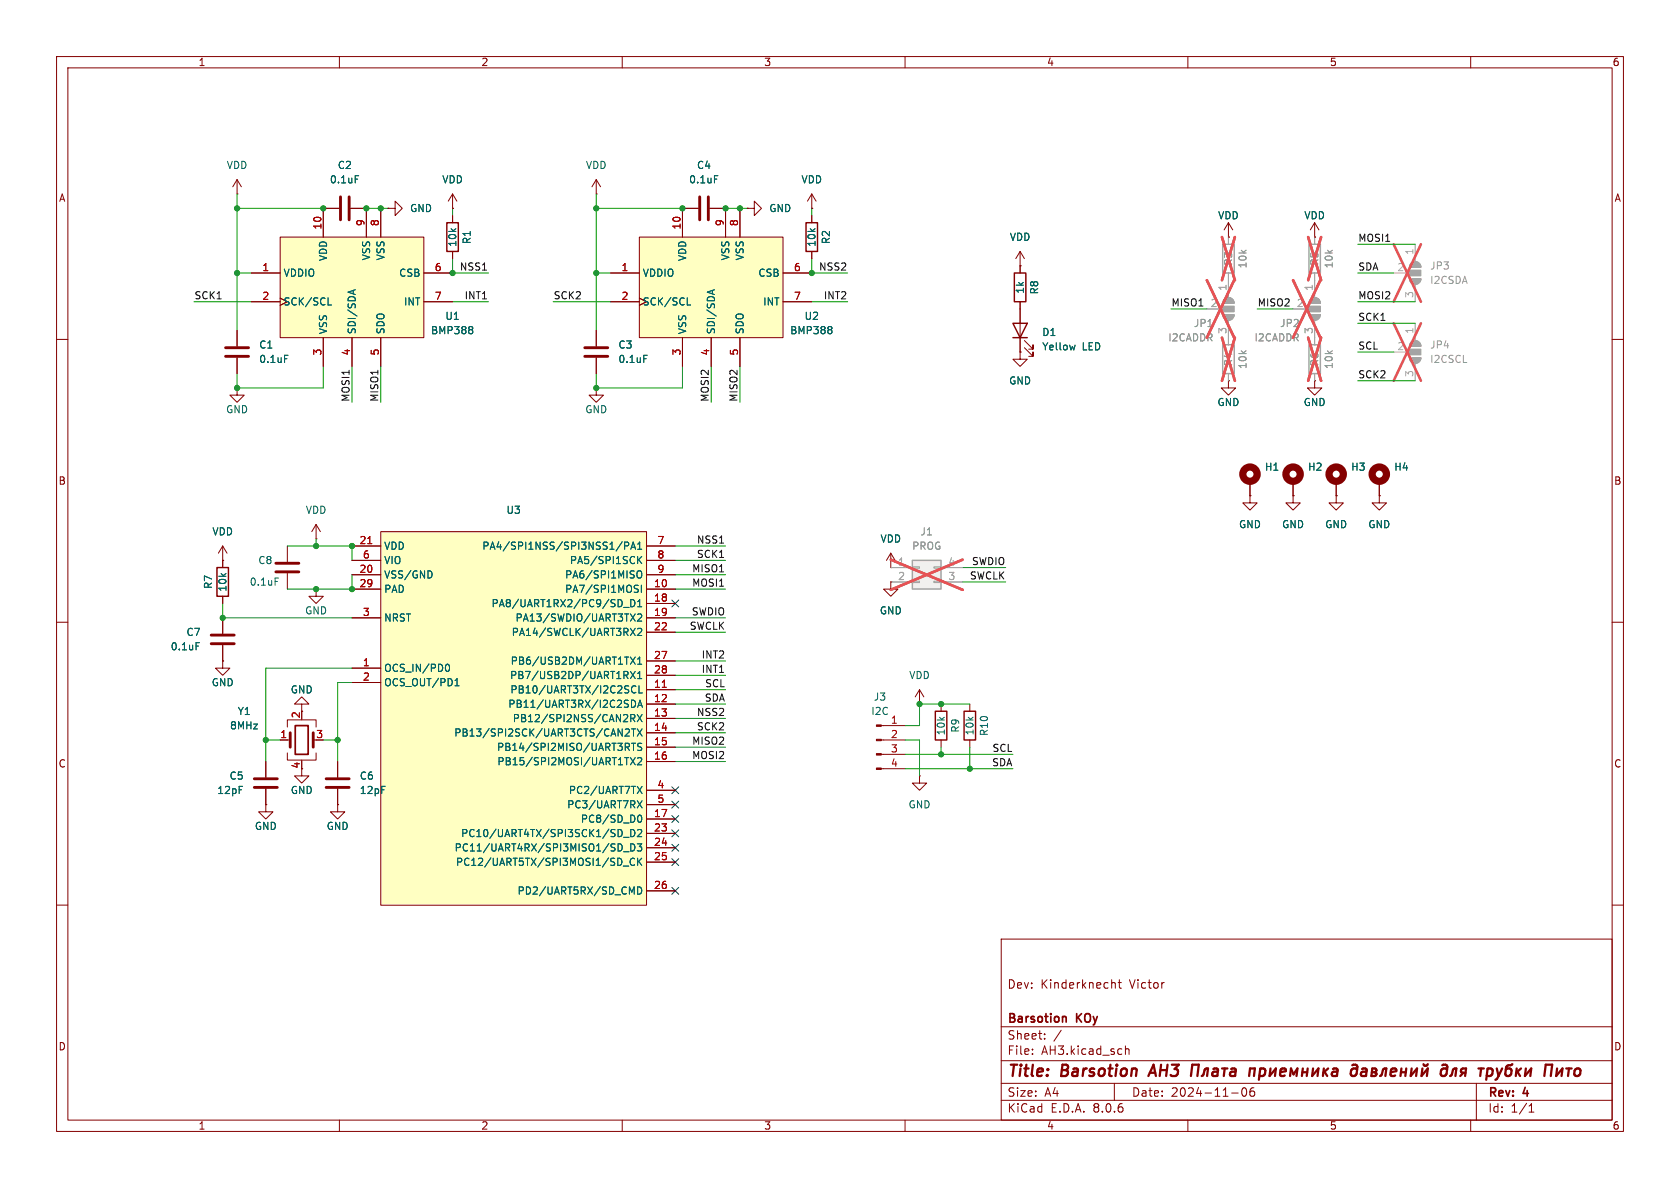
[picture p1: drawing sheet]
<svg xmlns="http://www.w3.org/2000/svg" width="297mm" height="210mm" viewBox="0 0 297 210" stroke-linecap="round" stroke-linejoin="round" font-family="sans-serif">
<g fill="none" stroke="#840000" stroke-width=".18">
<path d="M10 10h277v190h-277zM12 12h273v186h-273zM60 10v2M110 10v2M160 10v2M210 10v2M260 10v2M41.9 34.3h.1M41.9 31.8v2.5M41.9 31.8l-.8 1.2M41.9 31.8l.8 1.2M57.1 36.8h2.8"/>
<path d="M62 36.8h2.8M80 36.8h.1M80 34.3v2.5M80 38.1v1.3M80 34.3l-.8 1.3M80 34.3l.8 1.3M217.2 39.4l-.8 1.2M217.2 39.4v2.5M217.2 39.4l.7 1.2M232.4 39.4l-.8 1.2M232.4 39.4v2.5M232.4 39.4l.8 1.2"/>
<path d="M10 60h2M41.9 58.4v2.8M80 44.5v1.2M217.2 41.9h.1M232.4 41.9h.1M285 60h2M41.9 68.6v1.3h-1.3l1.3 1.2 1.3-1.2h-1.3M41.9 68.6h.1M41.9 63.2v2.8M232.4 67.3v1.3h-1.3l1.3 1.3 1.3-1.3h-1.3M232.4 67.3h.1M221 85.1v2.5"/>
<path d="M243.8 87.6v1.3h1.3l-1.3 1.3-1.2-1.3h1.2M243.8 87.6h.1M243.8 85.1v2.5M10 110h2M285 110h2M10 160h2M285 160h2M177 166h108v32h-108zM196.7 173.7h.3l.2 .2v.8M197.7 173.7h.5M197.9 173.2v1.3l.3 .2M205.7 173.7h.1"/>
<path d="M60 198v2M110 198v2M160 198v2M177 194.5h108M177 191.5h108M177 187.5h108M177 181.5h108M182.5 186.3v.1M182.5 185.5v.1M184.7 183.6v.1M184.7 182.8v.1M187.6 182.1l-1.3 2"/>
<path d="M197 191.5v3M199 184.9v1.5M199 185.5l.2-.1 .3 .1 .1 .9M210 198v2M217.7 193.2h1.2M219.7 192.4l.2-.1a.81 .81 0 0 1 .6 .6 .81 .81 0 0 1-.3 .8l-.2 .1a.81 .81 0 0 1-.3-1.4zM221.7 192.3a.59 .59 0 0 0-.7 .6v.6l.1 .2 .4 .1 .2-.1 .1-.5-.1-.3h-.5l-.2 .3M260 198v2M261 191.5v6.5M270.3 196.6h.9M270.3 195.5l.4-.4v1.5"/>
</g>
<g fill="none" stroke="#840000" stroke-width=".4">
<path d="M203.9 188.2l-.9 2M210.8 188.2h1.1l-.2 2M212.4 190.2l.4-.3 .3-.9 .5-.1-.2 1.3M214.5 189l.2-.1 .6 .1-.1 1.2M215.3 189.4h-.7a.4 .4 0 0 0-.3 .4 .4 .4 0 0 0 .2 .4l.7-.1M216 188.9h1M216.5 188.9l-.2 1.3M217.6 189l.2-.1 .6 .1-.1 1.2M218.5 189.4h-.7a.4 .4 0 0 0-.4 .4 .4 .4 0 0 0 .3 .4l.7-.1M220.8 190.2l.2-1.3h.8l-.1 1.3M222.8 189l.2-.1 .6 .1 .1 .3-.1 .5a.66 .66 0 0 1-1 .3M222.8 188.9l-.2 2"/>
<path d="M224.6 188.9l-.2 1.3 1.2-1.3-.2 1.3M226.3 189.5l1-.1v-.4l-.2-.1-.6 .1-.2 .9 .2 .3 .6-.1M228.1 190.2l.1-1.3 .5 1 .7-1-.2 1.3M230.2 189.5h.9M230.3 188.9l-.1 1.3M231.2 188.9l-.2 1.3M232.1 188.9l-.1 1.3 1.1-1.3-.2 1.3M234 188.9l-.1 1.3M234.2 189.4l.4 .8M234.8 188.9l-.9 .7M235.6 189l.2-.1 .6 .1-.1 1.2M236.5 189.4h-.7a.4 .4 0 0 0-.4 .4 .4 .4 0 0 0 .3 .4l.7-.1"/>
<path d="M239.1 188.3l.5-.1 .3 .2-.1 1.4a.55 .55 0 0 1-.5 .4 .55 .55 0 0 1-.5-.4v-.5a.64 .64 0 0 1 1.1-.2M240.8 189l.2-.1 .6 .1-.1 1.2M241.6 189.4h-.7a.4 .4 0 0 0-.3 .4 .4 .4 0 0 0 .2 .4l.7-.1M242.5 189.5h.5M242.6 188.9h.5l.2 .3-.1 .2-.2 .1 .3 .1v.3l-.3 .3h-.6zM244 190.2l.3-.3 .3-.9 .5-.1-.2 1.3M245.9 189.5l.9-.1v-.4l-.2-.1-.6 .1-.2 .9 .3 .3 .5-.1M247.7 189.5h.8M247.8 188.9l-.2 1.3M248.6 188.9l-.2 1.3M249.6 188.9l-.2 1.3 1.1-1.3-.2 1.3M251.5 188.9l-.2 1.3 1.1-1.3-.1 1.3"/>
<path d="M251.7 188.1v.2a.43 .43 0 0 0 .7-.2M255 188.3l.6-.1 .2 .2-.1 1.4a.55 .55 0 0 1-.5 .4 .55 .55 0 0 1-.5-.4l.1-.5a.64 .64 0 0 1 1-.2M256.3 190.2l.4-.3 .3-.9 .5-.1-.2 1.3M258.7 189.6l-.5 .6M259.1 189.6l-.8-.1a.44 .44 0 0 1 .3-.6h.6l-.2 1.3M261.4 188.9h.9M261.8 188.9l-.1 1.3M263 189l.2-.1 .5 .1 .2 .3-.1 .5a.66 .66 0 0 1-1 .3M263 188.9l-.3 2M264.6 188.9l.3 1.3M264.9 190.2l-.2 .5-.3 .2M265.6 188.9l-.7 1.3"/>
<path d="M267.4 188.1l-.3 .2a.66 .66 0 0 0-.8 .4l-.1 1.3a.57 .57 0 0 0 1-.2v-.5l-.1-.3a.66 .66 0 0 0-.9 .1M268.1 188.9l-.1 1.3M268.3 189.4l.4 .8M268.9 188.9l-.9 .7M269.8 188.9l-.2 1.3 1.1-1.3-.2 1.3M273 190.2l.3-2h1.1l-.2 2M275.3 188.9l-.2 1.3 1.1-1.3-.1 1.3M276.9 188.9h.9M277.4 188.9l-.2 1.3M278.5 189.1a.52 .52 0 0 1 .5-.2 .52 .52 0 0 1 .4 .4l-.1 .5a.55 .55 0 0 1-.5 .4 .55 .55 0 0 1-.5-.4z"/>
</g>
<path d="M188.3 179.7l.2 .2v.8" fill="none" stroke="#840000" stroke-width=".3"/>
<g fill="none" stroke="#840000" stroke-width="1.3">
<circle cx="221" cy="83.8" r="1.27"/>
<circle cx="243.8" cy="83.8" r="1.27"/>
</g>
<g fill="none" stroke="#a1a1a1" stroke-width=".18">
<path d="M217.2 41.9v1.3M217.2 48.3v1.2M228.6 54.6h2.8M231.4 55.6h2a1.02 1.02 0 0 1-1 1 1.02 1.02 0 0 1-1-1zM231.7 52.9a1.02 1.02 0 0 1 1.1-.2 1.02 1.02 0 0 1 .6 .9h-2zM232.4 41.9v1.3M232.4 48.3v4.3M232.4 56.6v4.4M246.4 48.3h2.8M249.2 49.3h2a1.02 1.02 0 0 1-1 1 1.02 1.02 0 0 1-1-1zM249.5 46.5a1.02 1.02 0 0 1 1.1-.2 1.02 1.02 0 0 1 .6 .9h-2zM250.2 43.2v3"/>
<path d="M250.2 50.3v3M232.4 66v1.3"/>
</g>
<g fill="#a1a1a1" stroke="#a1a1a1" stroke-width=".18">
<path d="M249.5 46.5a1.02 1.02 0 0 1 1.1-.2 1.02 1.02 0 0 1 .6 .9h-2z"/>
<path d="M249.2 47.8h2v1h-2z"/>
<path d="M249.2 49.3h2a1.02 1.02 0 0 1-1 1 1.02 1.02 0 0 1-1-1z"/>
<path d="M231.7 52.9a1.02 1.02 0 0 1 1.1-.2 1.02 1.02 0 0 1 .6 .9h-2z"/>
<path d="M231.4 54.1h2v1h-2z"/>
<path d="M231.4 55.6h2a1.02 1.02 0 0 1-1 1 1.02 1.02 0 0 1-1-1z"/>
</g>
<path d="M216 41.9l2.3 7.6M218.3 41.9l-2.3 7.6M228.6 49.5l4.8 10.2M231.3 41.9l2.3 7.6M231.3 59.7l2.3 7.6M233.4 49.5l-4.8 10.2M233.6 41.9l-2.3 7.6M233.6 59.7l-2.3 7.6M246.4 43.2l4.8 10.1M251.2 43.2l-4.8 10.1" fill="none" stroke="#e65255" stroke-width=".46"/>
<path d="M216.2 43.2h2v5.1h-2zM231.4 43.2h2v5.1h-2zM231.4 61h2v5h-2z" fill="none" stroke="#a1a1a1" stroke-width=".25"/>
<path d="M60.2 34.8v4.1M61.7 34.8v4.1M39.9 63h4M39.9 61.5h4" fill="none" stroke="#840000" stroke-width=".51"/>
<path d="M62.8 31.1h.6M50.3 62.8h.6" fill="none" stroke="#006464" stroke-width=".18"/>
<path d="M79 39.4h2v5.1h-2z" fill="none" stroke="#840000" stroke-width=".25"/>
<path d="M49.5 41.9h25.4v17.8h-25.4z" fill="#ffffc2"/>
<path d="M57.1 36.8v5.1M64.8 36.8v5.1M67.3 36.8v5.1M44.4 48.3h5.1M44.4 53.3h5.1M49.5 41.9h25.4v17.8h-25.4zM57.1 59.7v5.1M62.2 59.7v5.1M67.3 59.7v5.1M74.9 48.3h5.1M74.9 53.3h5.1" fill="none" stroke="#840000" stroke-width=".18"/>
<path d="M58 53.9h.6M62.4 51.3v.6M62.8 51.2l-1.3 .4M83.3 57.7l.3 .3-.3 .3 .3 .2v.3l-.3 .2" fill="none" stroke="#006464" stroke-width=".18"/>
<path d="M67.3 94h47v66h-47z" fill="#ffffc2"/>
<g fill="none" stroke="#840000" stroke-width=".18">
<path d="M105.4 34.3h.1M105.4 31.8l-.8 1.2M105.4 31.8v2.5M105.4 31.8l.8 1.2M120.6 36.8h2.8M125.5 36.8h2.8M180.3 62.2v1.3h1.3l-1.3 1.3-1.2-1.3h1.2M180.3 62.2h.1M62.2 96.5h5.1M62.2 99.1h5.1M67.3 94h47v66h-47zM114.3 96.5h5.1"/>
<path d="M114.3 99.1h5.1M62.2 118.1h5.1M62.2 104.1h5.1M62.2 109.2h5.1M62.2 101.6h5.1M114.3 104.1h5.1M114.3 106.7h5.1M114.3 109.2h5.1M114.3 101.6h5.1M114.3 111.8h5.1M114.3 116.8h5.1M114.3 119.4h5.1"/>
<path d="M62.2 120.7h5.1M114.3 121.9h5.1M114.3 124.5h5.1M114.3 127h5.1M114.3 129.5h5.1M114.3 132.1h5.1M114.3 134.6h5.1M114.3 139.7h5.1M162.6 124.5h.1M162.6 137.2v1.2h1.2l-1.2 1.3-1.3-1.3h1.3M162.6 137.2h.1M162.6 121.9l-.8 1.3"/>
<path d="M162.6 121.9v2.6M162.6 121.9l.7 1.3M166.4 124.5v1.2M166.4 130.8v1.3M171.4 124.5v1.2M171.4 130.8v1.3M114.3 144.8h5.1M114.3 147.3h5.1M114.3 149.9h5.1M114.3 152.4h5.1M114.3 157.5h5.1M114.3 142.2h5.1"/>
</g>
<g fill="none" stroke="#006464" stroke-width=".18">
<path d="M126.3 31.1h.6M110 95.8l-1.1 1.6M110.4 96.5l.6-.1 .2-.1-.1-.3-.7-.2v1.3M111.5 97.1l.4-1.3 .5 1.3M111.6 96.7h.6M112.7 98.4v1.2M112.7 96.2l.4-.4v1.3M112.7 97.1h.7M112.9 98.9l.5 .7M113.4 98.4l-.7 .7M76.3 101.1l.1 .4-.1 .5M78.9 117.5l.1-.1a.68 .68 0 0 1 .5 .7 .68 .68 0 0 1-.5 .6l-.1-.1"/>
<path d="M110.2 107.4h1M110.6 119.4l.4 .6M111 118.8v.4M111.5 108.5l.8 1.3M111.5 111.1l.8 1.2M111.5 116.1l.8 1.3M111.5 118.7l.8 1.3M111.5 106a.64 .64 0 0 1 .7 .6 .64 .64 0 0 1-.7 .7zM112.3 108.5l-.8 1.3M112.3 111.1l-.8 1.2M112.3 116.1l-.8 1.3M112.3 118.7l-.8 1.3"/>
<path d="M112.4 104.1l.3 .1 .1 .3-.2 .2h-.3M112.4 103.4l.4 .1M112.7 101.1l.2-.2a.43 .43 0 0 1 .5 .4v.5a.42 .42 0 0 1-.4 .4 .42 .42 0 0 1-.4-.4zM112.7 117.4h.7M112.7 108.7l.5-.2 .2 .4-.7 .9h.7M112.7 111.2l.5-.1 .2 .3-.7 .9h.7M112.7 107.3h.7M112.7 106.4l.4-.4v1.3M112.7 116.5l.4-.4v1.3M112.7 119.1l.4-.4v1.3M112.7 120h.7M113.4 103.4v1.3"/>
<path d="M80.4 121.2h.8M80.6 120.3l.2-.3v1.2M110.4 133.9h.8M110.5 129l.5-.2 .3 .4-.8 .9h.8M111.5 133.9l.8 1.3M111.5 127l.6-.1 .1-.2v-.3l-.7-.1v1.3M111.6 123.8a.64 .64 0 0 1 .8 .6 .64 .64 0 0 1-.8 .6zM111.6 128.8h.8M111.6 131.4h.8M111.8 127l.4 .6M112 128.8v1.3M112 131.4v1.3"/>
<path d="M112.3 133.9l-.8 1.3M112.4 121.4a.6 .6 0 0 0-.8 .4 .6 .6 0 0 0 .6 .7l.2-.1M112.7 126.3l.8 1.3M112.7 128.8l.8 1.3M112.7 139l.8 1.3M112.7 125l.4-1.2 .5 1.2M112.7 134.1l.5-.2 .2 .4-.7 .9h.7M112.8 124.7h.6M113 121.2v1.3h.6M113.4 131.5l-.4-.1-.2 .1v.4l.5 .2 .1 .3-.2 .3-.5-.1M113.5 126.3l-.8 1.3M113.5 128.8l-.8 1.3"/>
<path d="M113.5 139l-.8 1.3M110.2 153.1h1M110.2 148h1M110.2 150.6h1M111.5 146.6a.64 .64 0 0 1 .7 .7 .64 .64 0 0 1-.7 .6zM111.5 149.2a.64 .64 0 0 1 .7 .6 .64 .64 0 0 1-.7 .6zM111.7 157.7l.4-.9v1.3M112.2 151.8a.6 .6 0 0 0-.9 .5 .6 .6 0 0 0 .6 .7l.3-.1M112.7 149.2h.7l-.4 .5 .4 .1v.5l-.2 .1-.5-.1M112.7 141.5l.8 1.3M112.7 144.6l.1-.4 .2-.1a.68 .68 0 0 1 .5 .6 .68 .68 0 0 1-.5 .7l-.2-.2-.1-.3M112.7 146.8l.5-.2 .2 .4-.7 .9h.7"/>
<path d="M112.7 156.8a.64 .64 0 0 1 .8 .6 .64 .64 0 0 1-.8 .7zM112.7 151.7v1.3M112.9 152.3l.5 .7M113.4 151.7l-.7 .7M113.5 141.5l-.8 1.3"/>
</g>
<path d="M65 96.1h.7M117.1 121.5h.7" fill="none" stroke="#a90000" stroke-width=".18"/>
<path d="M165.4 125.7h2v5.1h-2zM170.4 125.7h2.1v5.1h-2.1z" fill="none" stroke="#840000" stroke-width=".25"/>
<path d="M123.7 34.8v4.1M125.2 34.8v4.1" fill="none" stroke="#840000" stroke-width=".51"/>
<path d="M113 41.9h25.4v17.8h-25.4z" fill="#ffffc2"/>
<g fill="none" stroke="#840000" stroke-width=".18">
<path d="M68.6 36.8h1.2v-1.2l1.3 1.2-1.3 1.3v-1.3M68.6 36.8h.1M120.6 36.8v5.1M128.3 36.8v5.1M130.8 36.8v5.1M132.1 36.8h1.2v-1.2l1.3 1.2-1.3 1.3v-1.3M132.1 36.8h.1M143.5 36.8h.1M143.5 34.3l-.8 1.3M143.5 34.3v2.5M143.5 38.1v1.3M143.5 34.3l.8 1.3"/>
<path d="M105.4 58.4v2.8M107.9 48.3h5.1M107.9 53.3h5.1M113 41.9h25.4v17.8h-25.4zM120.6 59.7v5.1M125.7 59.7v5.1M130.8 59.7v5.1M138.4 48.3h5.1M138.4 53.3h5.1M143.5 44.5v1.2M180.3 47h.1M180.3 44.5l-.7 1.2"/>
<path d="M180.3 44.5v3.8M180.3 53.3v8.9M180.3 44.5l.8 1.2M105.4 68.6v1.3h-1.3l1.3 1.2 1.3-1.2h-1.3M105.4 68.6h.1M105.4 63.2v2.8M181.1 61.5l1.5 1.5v-.8v.8h-.7M181.1 60.2l1.5 1.5v-.7v.7h-.7M217.2 67.3v1.3h-1.3l1.3 1.3 1.2-1.3h-1.2M217.2 67.3h.1M221 87.6v1.3h1.2l-1.2 1.3-1.3-1.3h1.3M221 87.6h.1"/>
<path d="M228.6 87.6v1.3h1.3l-1.3 1.3-1.3-1.3h1.3M228.6 87.6h.1M228.6 85.1v2.5M236.2 87.6v1.3h1.3l-1.3 1.3-1.3-1.3h1.3M236.2 87.6h.1M236.2 85.1v2.5M39.4 116.8v1.3h-1.3l1.3 1.3 1.2-1.3h-1.2M39.4 116.8h.1"/>
</g>
<path d="M121.5 53.9h.6M125.9 51.3v.6M126.3 51.2l-1.3 .4M146.8 57.7l.3 .3-.3 .3 .3 .2v.3l-.3 .2M113.8 62.8h.6M190.1 61l-.3 .9" fill="none" stroke="#006464" stroke-width=".18"/>
<path d="M142.5 39.4h2v5.1h-2zM179.1 57.2h2.5l-1.3 2.5zM179.1 59.7h2.5M179.3 48.3h2.1v5h-2.1z" fill="none" stroke="#840000" stroke-width=".25"/>
<path d="M103.4 63h4M103.4 61.5h4" fill="none" stroke="#840000" stroke-width=".51"/>
<path d="M216.2 61h2v5h-2z" fill="none" stroke="#a1a1a1" stroke-width=".25"/>
<path d="M213.4 54.6h2.8M216.2 55.6h2a1.02 1.02 0 0 1-1 1 1.02 1.02 0 0 1-1-1zM216.4 52.9a1.02 1.02 0 0 1 1.2-.2 1.02 1.02 0 0 1 .6 .9h-2zM217.2 49.5v3.1M217.2 56.6v4.4M250.2 57.2v3M217.2 66v1.3M246.4 62.2h2.8M249.2 63.2h2a1.02 1.02 0 0 1-1 1.1 1.02 1.02 0 0 1-1-1.1zM249.5 60.5a1.02 1.02 0 0 1 1.1-.2 1.02 1.02 0 0 1 .6 .9h-2zM250.2 64.3v3" fill="none" stroke="#a1a1a1" stroke-width=".18"/>
<path d="M213.4 49.5l4.8 10.2M216 59.7l2.3 7.6M218.2 49.5l-4.8 10.2M218.3 59.7l-2.3 7.6M246.4 57.2l4.8 10.1M251.2 57.2l-4.8 10.1" fill="none" stroke="#e65255" stroke-width=".46"/>
<g fill="#a1a1a1" stroke="#a1a1a1" stroke-width=".18">
<path d="M216.4 52.9a1.02 1.02 0 0 1 1.2-.2 1.02 1.02 0 0 1 .6 .9h-2z"/>
<path d="M216.2 54.1h2v1h-2z"/>
<path d="M216.2 55.6h2a1.02 1.02 0 0 1-1 1 1.02 1.02 0 0 1-1-1z"/>
<path d="M249.5 60.5a1.02 1.02 0 0 1 1.1-.2 1.02 1.02 0 0 1 .6 .9h-2z"/>
<path d="M249.2 61.7h2v1h-2z"/>
<path d="M249.2 63.2h2a1.02 1.02 0 0 1-1 1.1 1.02 1.02 0 0 1-1-1.1z"/>
</g>
<g fill="none" stroke="#840000" stroke-width="1.3">
<circle cx="228.6" cy="83.8" r="1.27"/>
<circle cx="236.2" cy="83.8" r="1.27"/>
</g>
<path d="M161.3 99.1h5.1v5h-5.1z" fill="#f0f0f0"/>
<g fill="none" stroke="#a1a1a1" stroke-width=".18">
<path d="M213.4 54.6h2.5M217.2 41.9v1.3M217.2 48.3v3.8M217.2 57.2v3.8M228.6 54.6h2.5M232.4 41.9v1.3M232.4 48.3v3.8M232.4 57.2v3.8M217.2 66v1.3M232.4 66v1.3M157.5 100.3h3.8M157.5 102.9h3.8"/>
<path d="M161.3 102.7h1.3v.3h-1.3zM161.3 100.2h1.3v.3h-1.3zM165.1 102.7h1.3v.3h-1.3zM165.1 100.2h1.3v.3h-1.3zM166.4 100.3h3.8M166.4 102.9h3.8"/>
</g>
<path d="M161.3 99.1h5.1v5h-5.1z" fill="none" stroke="#a1a1a1" stroke-width=".25"/>
<g fill="none" stroke="#e65255" stroke-width=".46">
<path d="M213.4 49.5l4.8 10.2M216 41.9l2.3 7.6M216 59.7l2.3 7.6M218.2 49.5l-4.8 10.2M218.3 41.9l-2.3 7.6M218.3 59.7l-2.3 7.6M228.6 49.5l4.8 10.2M231.3 59.7l2.3 7.6M231.3 41.9l2.3 7.6M233.4 49.5l-4.8 10.2M233.6 59.7l-2.3 7.6M233.6 41.9l-2.3 7.6"/>
<path d="M157.5 98.9l12.7 5.4M170.2 98.9l-12.7 5.4"/>
</g>
<g fill="none" stroke="#840000" stroke-width=".18">
<path d="M59.9 36.8h-2.8v5.1M62 36.8h2.8v5.1M67.3 36.8v5.1M68.6 36.8h.1M80 36.8h.1M80 38.1v1.3M123.4 36.8h-2.8v5.1M125.5 36.8h2.8v5.1M130.8 36.8v5.1M132.1 36.8h.1M143.5 36.8h.1M143.5 38.1v1.3"/>
<path d="M41.9 58.4v2.8M44.4 48.3h5.1M44.4 53.3h5.1M57.1 59.7v5.1M62.2 59.7v5.1M67.3 59.7v5.1M74.9 48.3h5.1M74.9 53.3h5.1M80 44.5v1.2M105.4 58.4v2.8M107.9 48.3h5.1M107.9 53.3h5.1"/>
<path d="M120.6 59.7v5.1M125.7 59.7v5.1M130.8 59.7v5.1M138.4 48.3h5.1M138.4 53.3h5.1M143.5 44.5v1.2M180.3 47h.1M180.3 47v1.3M180.3 53.3v3.9M180.3 59.7v2.5M217.2 41.9h.1M232.4 41.9h.1"/>
<path d="M41.9 63.2v2.8M105.4 63.2v2.8M180.3 62.2h.1M217.2 67.3h.1M232.4 67.3h.1M39.4 99.1h.1M39.4 96.5v3.8M39.4 96.5l-.8 1.3M39.4 96.5l.7 1.3M50.8 96.5v2.8M55.9 95.3h.1M55.9 92.7l-.8 1.3"/>
<path d="M55.9 92.7v2.6M55.9 92.7l.7 1.3M62.2 96.5h5.1M62.2 99.1h5.1M114.3 96.5h5.1M114.3 99.1h5.1M157.5 97.8l-.8 1.3M157.5 97.8v2.5M157.5 97.8l.7 1.3M221 87.6h.1M221 85.1v2.5M228.6 87.6h.1"/>
<path d="M228.6 85.1v2.5M236.2 87.6h.1M236.2 85.1v2.5M243.8 87.6h.1M243.8 85.1v2.5M39.4 116.8h.1M39.4 105.4v1.3M39.4 109.2v2.8M39.4 114v2.8M50.8 101.3v2.8M55.9 104.1v1.3h-1.3l1.3 1.3 1.2-1.3h-1.2M55.9 104.1h.1"/>
<path d="M62.2 118.1h5.1M62.2 104.1h5.1M62.2 109.2h5.1M62.2 101.6h5.1M114.3 104.1h5.1M114.3 106.7h5.1M114.3 109.2h5.1M114.3 101.6h5.1M114.3 111.8h5.1M114.3 116.8h5.1M114.3 119.4h5.1M157.5 100.3h.1"/>
<path d="M157.5 102.9v1.2h1.2l-1.2 1.3-1.3-1.3h1.3M157.5 102.9h.1M47 134.6v2.8M47 139.4v2.8M49.5 130.8h1.8M50.8 133.1v1.3h5.1v-1.3M50.8 128.5v-1.2h5.1v1.2M53.3 135.9v1.3h-1.2l1.2 1.2 1.3-1.2h-1.3M53.3 124.5h-1.2l1.2-1.3 1.3 1.3h-1.3v1.2M53.3 134.4v.2M59.7 134.6v2.8M59.7 139.4v2.8"/>
<path d="M62.2 120.7h5.1M114.3 121.9h5.1M114.3 124.5h5.1M114.3 127h5.1M114.3 129.5h5.1M114.3 132.1h5.1M114.3 134.6h5.1M114.3 139.7h5.1M155.8 135.9h4.2M155.8 133.4h4.2M155.8 130.8h4.2M155.8 128.3h4.2"/>
<path d="M47 142.2v1.3h-1.3l1.3 1.3 1.3-1.3h-1.3M47 142.2h.1M59.7 142.2v1.3h-1.3l1.3 1.3 1.3-1.3h-1.3M59.7 142.2h.1M114.3 144.8h5.1M114.3 147.3h5.1M114.3 149.9h5.1M114.3 152.4h5.1M114.3 157.5h5.1M114.3 142.2h5.1"/>
</g>
<path d="M48.8 99.6h4M37.3 113.8h4.1M37.3 112.3h4.1M48.8 101.1h4M45 139.2h4M45 137.7h4M51.3 129.5v2.6M55.4 129.5v2.6M57.7 139.2h4M57.7 137.7h4" fill="none" stroke="#840000" stroke-width=".51"/>
<g fill="none" stroke="#006464" stroke-width=".18">
<path d="M62.8 31.1h.6M126.3 31.1h.6M58 53.9h.6M62.4 51.3v.6M62.8 51.2l-1.3 .4M83.3 57.7l.3 .3-.3 .3 .3 .2v.3l-.3 .2M121.5 53.9h.6M125.9 51.3v.6M126.3 51.2l-1.3 .4M146.8 57.7l.3 .3-.3 .3 .3 .2v.3l-.3 .2M50.3 62.8h.6M113.8 62.8h.6"/>
<path d="M190.1 61l-.3 .9M110 95.8l-1.1 1.6M110.4 96.5l.6-.1 .2-.1-.1-.3-.7-.2v1.3M111.5 97.1l.4-1.3 .5 1.3M111.6 96.7h.6M112.7 98.4v1.2M112.7 96.2l.4-.4v1.3M112.7 97.1h.7M112.9 98.9l.5 .7M113.4 98.4l-.7 .7M34.7 113.6h.6M48.6 102.2h.6"/>
<path d="M76.3 101.1l.1 .4-.1 .5M78.9 117.5l.1-.1a.68 .68 0 0 1 .5 .7 .68 .68 0 0 1-.5 .6l-.1-.1M110.2 107.4h1M110.6 119.4l.4 .6M111 118.8v.4M111.5 108.5l.8 1.3M111.5 111.1l.8 1.2M111.5 116.1l.8 1.3M111.5 118.7l.8 1.3M111.5 106a.64 .64 0 0 1 .7 .6 .64 .64 0 0 1-.7 .7zM112.3 108.5l-.8 1.3M112.3 111.1l-.8 1.2"/>
<path d="M112.3 116.1l-.8 1.3M112.3 118.7l-.8 1.3M112.4 104.1l.3 .1 .1 .3-.2 .2h-.3M112.4 103.4l.4 .1M112.7 101.1l.2-.2a.43 .43 0 0 1 .5 .4v.5a.42 .42 0 0 1-.4 .4 .42 .42 0 0 1-.4-.4zM112.7 117.4h.7M112.7 108.7l.5-.2 .2 .4-.7 .9h.7M112.7 111.2l.5-.1 .2 .3-.7 .9h.7M112.7 107.3h.7M112.7 106.4l.4-.4v1.3M112.7 116.5l.4-.4v1.3M112.7 119.1l.4-.4v1.3"/>
<path d="M112.7 120h.7M113.4 103.4v1.3M80.4 121.2h.8M80.6 120.3l.2-.3v1.2M110.4 133.9h.8M110.5 129l.5-.2 .3 .4-.8 .9h.8M111.5 133.9l.8 1.3M111.5 127l.6-.1 .1-.2v-.3l-.7-.1v1.3M111.6 123.8a.64 .64 0 0 1 .8 .6 .64 .64 0 0 1-.8 .6zM111.6 128.8h.8M111.6 131.4h.8M111.8 127l.4 .6"/>
<path d="M112 128.8v1.3M112 131.4v1.3M112.3 133.9l-.8 1.3M112.4 121.4a.6 .6 0 0 0-.8 .4 .6 .6 0 0 0 .6 .7l.2-.1M112.7 126.3l.8 1.3M112.7 128.8l.8 1.3M112.7 139l.8 1.3M112.7 125l.4-1.2 .5 1.2M112.7 134.1l.5-.2 .2 .4-.7 .9h.7M112.8 124.7h.6M113 121.2v1.3h.6M113.4 131.5l-.4-.1-.2 .1v.4l.5 .2 .1 .3-.2 .3-.5-.1"/>
<path d="M113.5 126.3l-.8 1.3M113.5 128.8l-.8 1.3M113.5 139l-.8 1.3M110.2 153.1h1M110.2 148h1M110.2 150.6h1M111.5 146.6a.64 .64 0 0 1 .7 .7 .64 .64 0 0 1-.7 .6zM111.5 149.2a.64 .64 0 0 1 .7 .6 .64 .64 0 0 1-.7 .6zM111.7 157.7l.4-.9v1.3M112.2 151.8a.6 .6 0 0 0-.9 .5 .6 .6 0 0 0 .6 .7l.3-.1M112.7 149.2h.7l-.4 .5 .4 .1v.5l-.2 .1-.5-.1M112.7 141.5l.8 1.3"/>
<path d="M112.7 144.6l.1-.4 .2-.1a.68 .68 0 0 1 .5 .6 .68 .68 0 0 1-.5 .7l-.2-.2-.1-.3M112.7 146.8l.5-.2 .2 .4-.7 .9h.7M112.7 156.8a.64 .64 0 0 1 .8 .6 .64 .64 0 0 1-.8 .7zM112.7 151.7v1.3M112.9 152.3l.5 .7M113.4 151.7l-.7 .7M113.5 141.5l-.8 1.3"/>
</g>
<g fill="#840000" stroke="#840000" stroke-width=".18">
<path d="M154.9 135.8h.9v.2h-.9z"/>
<path d="M154.9 133.2h.9v.3h-.9z"/>
<path d="M154.9 130.7h.9v.2h-.9z"/>
<path d="M154.9 128.1h.9v.3h-.9z"/>
</g>
<path d="M52.2 128.3h2.3v5.1h-2.3z" fill="none" stroke="#840000" stroke-width=".3"/>
<path d="M38.4 100.3h2v5.1h-2z" fill="none" stroke="#840000" stroke-width=".25"/>
<g fill="none" stroke="#009600" stroke-width=".18">
<path d="M41.9 36.8h15.2M41.9 34.3v24.1M64.8 36.8h3.8M80 36.8v1.3M105.4 36.8h15.2M105.4 34.3v24.1M128.3 36.8h3.8M143.5 36.8v1.3M34.3 53.3h10.1M41.9 48.3h2.5M80 53.3h6.4M80 45.7v2.6h6.4"/>
<path d="M97.8 53.3h10.1M105.4 48.3h2.5M143.5 45.7v2.6h6.4M143.5 53.3h6.4M207 54.6h6.4M222.2 54.6h6.4M240 53.3h10.2M240 48.3h6.4M240 43.2h10.2M240 57.2h10.2M57.1 64.8v3.8h-15.2v-2.6M62.2 64.8v6.3"/>
<path d="M67.3 64.8v6.3M120.6 64.8v3.8h-15.2v-2.6M125.7 64.8v6.3M130.8 64.8v6.3M240 67.3h10.2M240 62.2h6.4M50.8 96.5h11.4v2.6M55.9 95.3v1.2M119.4 96.5h8.9M119.4 99.1h8.9M39.4 106.7v2.5h22.8M62.2 118.1h-15.2v16.5"/>
<path d="M62.2 101.6v2.5h-11.4M119.4 104.1h8.9M119.4 109.2h8.9M119.4 101.6h8.9M119.4 119.4h8.9M119.4 116.8h8.9M119.4 111.8h8.9M170.2 102.9h7.6M170.2 100.3h7.6M47 130.8h2.5M57.1 130.8h2.6M62.2 120.7h-2.5v13.9"/>
<path d="M119.4 129.5h8.9M119.4 132.1h8.9M119.4 127h8.9M119.4 121.9h8.9M119.4 124.5h8.9M119.4 134.6h8.9M160 130.8h2.6v6.4M160 135.9h19.1M160 133.4h19.1M166.4 132.1v1.3M171.4 124.5h-8.8v3.8h-2.6M171.4 132.1v3.8"/>
</g>
<g fill="none" stroke="#000084" stroke-width=".18">
<path d="M118.8 106.1l1.2 1.2M120 106.1l-1.2 1.2M118.8 139.1l1.2 1.2M120 139.1l-1.2 1.2M118.8 156.9l1.2 1.2M118.8 149.3l1.2 1.2M118.8 146.7l1.2 1.2M118.8 144.2l1.2 1.2M118.8 151.8l1.2 1.2M118.8 141.6l1.2 1.2M120 156.9l-1.2 1.2M120 149.3l-1.2 1.2"/>
<path d="M120 146.7l-1.2 1.2M120 144.2l-1.2 1.2M120 151.8l-1.2 1.2M120 141.6l-1.2 1.2"/>
</g>
<path d="M65 96.1h.7M117.1 121.5h.7" fill="none" stroke="#a90000" stroke-width=".18"/>
<g fill="#009600" stroke="#009600" stroke-width=".18">
<circle cx="47" cy="130.8" r=".46"/>
<circle cx="59.7" cy="130.8" r=".46"/>
<circle cx="62.2" cy="104.1" r=".46"/>
<circle cx="62.2" cy="96.5" r=".46"/>
<circle cx="55.9" cy="96.5" r=".46"/>
<circle cx="55.9" cy="104.1" r=".46"/>
<circle cx="39.4" cy="109.2" r=".46"/>
<circle cx="171.4" cy="135.9" r=".46"/>
<circle cx="166.4" cy="133.4" r=".46"/>
<circle cx="162.6" cy="124.5" r=".46"/>
<circle cx="166.4" cy="124.5" r=".46"/>
<circle cx="64.8" cy="36.8" r=".46"/>
<circle cx="67.3" cy="36.8" r=".46"/>
<circle cx="80" cy="48.3" r=".46"/>
<circle cx="41.9" cy="36.8" r=".46"/>
<circle cx="57.1" cy="36.8" r=".46"/>
<circle cx="41.9" cy="48.3" r=".46"/>
<circle cx="41.9" cy="68.6" r=".46"/>
<circle cx="105.4" cy="48.3" r=".46"/>
<circle cx="105.4" cy="68.6" r=".46"/>
<circle cx="128.3" cy="36.8" r=".46"/>
<circle cx="120.6" cy="36.8" r=".46"/>
<circle cx="143.5" cy="48.3" r=".46"/>
<circle cx="130.8" cy="36.8" r=".46"/>
<circle cx="105.4" cy="36.8" r=".46"/>
</g>
<g font-size="2.8" fill="#840000">
<text x="178" y="190.9">Title:</text>
<text x="187.7" y="190.9">Barsotion</text>
<text x="204.2" y="190.9">AH3</text>
</g>
<g font-size="2.1" fill="#840000">
<text x="178" y="175">Dev:</text>
<text x="183.9" y="175">Kinderknecht</text>
<text x="199.7" y="175">Victor</text>
<text x="178" y="184">Sheet:</text>
<text x="178" y="181.2">Barsotion</text>
<text x="190.4" y="181.2">KOy</text>
<text x="178" y="186.7">File:</text>
<text x="184.1" y="186.7">AH3.kicad_sch</text>
<text x="178" y="196.9">KiCad</text>
<text x="178" y="194.1">Size:</text>
<text x="184.7" y="194.1">A4</text>
<text x="185.7" y="196.9">E.D.A.</text>
<text x="193.3" y="196.9">8.0.6</text>
<text x="200" y="194.1">Date:</text>
<text x="207" y="194.1">2024-11-06</text>
<text x="263" y="194.3">Rev:</text>
<text x="263" y="196.9">Id:</text>
<text x="267.1" y="196.9">1/1</text>
<text x="269.4" y="194.3">4</text>
</g>
<g font-size="1.8" fill="#840000">
<text x="35" y="11.9">1</text>
<text x="85" y="11.9">2</text>
<text x="135" y="11.9">3</text>
<text x="185" y="11.9">4</text>
<text x="235" y="11.9">5</text>
<text x="285" y="11.9">6</text>
<text x="10.3" y="35.9">A</text>
<text x="285.3" y="35.9">A</text>
<text x="10.3" y="85.9">B</text>
<text x="285.3" y="85.9">B</text>
<text x="53.1" y="127.1" transform="rotate(-90 53.1 127.1)">2</text>
<text x="10.3" y="135.9">C</text>
<text x="53.1" y="136" transform="rotate(-90 53.1 136)">4</text>
<text x="285.3" y="135.9">C</text>
<text x="10.3" y="185.9">D</text>
<text x="285.3" y="185.9">D</text>
<text x="35" y="199.9">1</text>
<text x="85" y="199.9">2</text>
<text x="135" y="199.9">3</text>
<text x="185" y="199.9">4</text>
<text x="235" y="199.9">5</text>
<text x="285" y="199.9">6</text>
</g>
<g font-size="1.8" fill="#006464">
<text x="40" y="30.1">VDD</text>
<text x="58.2" y="32.6">0.1uF</text>
<text x="59.6" y="30.1">C2</text>
<text x="78.1" y="32.6">VDD</text>
<text x="103.5" y="30.1">VDD</text>
<text x="121.7" y="32.6">0.1uF</text>
<text x="123.1" y="30.1">C4</text>
<text x="141.6" y="32.6">VDD</text>
<text x="72.4" y="37.7">GND</text>
<text x="135.9" y="37.7">GND</text>
<text x="215.3" y="39">VDD</text>
<text x="230.5" y="39">VDD</text>
<text x="58" y="46.2" transform="rotate(-90 58 46.2)">VDD</text>
<text x="65.6" y="46.1" transform="rotate(-90 65.6 46.1)">VSS</text>
<text x="68.2" y="46.1" transform="rotate(-90 68.2 46.1)">VSS</text>
<text x="80.9" y="43.7" transform="rotate(-90 80.9 43.7)">10k</text>
<text x="83.4" y="43.3" transform="rotate(-90 83.4 43.3)">R1</text>
<text x="121.5" y="46.2" transform="rotate(-90 121.5 46.2)">VDD</text>
<text x="129.1" y="46.1" transform="rotate(-90 129.1 46.1)">VSS</text>
<text x="131.7" y="46.1" transform="rotate(-90 131.7 46.1)">VSS</text>
<text x="144.4" y="43.7" transform="rotate(-90 144.4 43.7)">10k</text>
<text x="146.9" y="43.3" transform="rotate(-90 146.9 43.3)">R2</text>
<text x="178.4" y="42.8">VDD</text>
<text x="50" y="49.1">VDDIO</text>
<text x="70.5" y="49.1">CSB</text>
<text x="113.5" y="49.1">VDDIO</text>
<text x="134" y="49.1">CSB</text>
<text x="181.2" y="52" transform="rotate(-90 181.2 52)">1k</text>
<text x="183.7" y="52.1" transform="rotate(-90 183.7 52.1)">R8</text>
<text x="50" y="54.2">SCK/SCL</text>
<text x="58" y="59.2" transform="rotate(-90 58 59.2)">VSS</text>
<text x="63.1" y="59.2" transform="rotate(-90 63.1 59.2)">SDI/SDA</text>
<text x="68.2" y="59.2" transform="rotate(-90 68.2 59.2)">SDO</text>
<text x="71.3" y="54.2">INT</text>
<text x="76.1" y="59.3">BMP388</text>
<text x="78.6" y="56.7">U1</text>
<text x="113.5" y="54.2">SCK/SCL</text>
<text x="121.5" y="59.2" transform="rotate(-90 121.5 59.2)">VSS</text>
<text x="126.6" y="59.2" transform="rotate(-90 126.6 59.2)">SDI/SDA</text>
<text x="131.7" y="59.2" transform="rotate(-90 131.7 59.2)">SDO</text>
<text x="134.8" y="54.2">INT</text>
<text x="139.6" y="59.3">BMP388</text>
<text x="142.1" y="56.7">U2</text>
<text x="184.2" y="59.6">D1</text>
<text x="45.7" y="61.8">C1</text>
<text x="45.7" y="64.4">0.1uF</text>
<text x="109.2" y="61.8">C3</text>
<text x="109.2" y="64.4">0.1uF</text>
<text x="184.2" y="62.1">Yellow</text>
<text x="191.3" y="62.1">LED</text>
<text x="178.3" y="68.2">GND</text>
<text x="215.1" y="72">GND</text>
<text x="230.4" y="72">GND</text>
<text x="39.9" y="73.3">GND</text>
<text x="103.4" y="73.3">GND</text>
<text x="223.5" y="83.4">H1</text>
<text x="231.1" y="83.4">H2</text>
<text x="238.8" y="83.4">H3</text>
<text x="246.4" y="83.4">H4</text>
<text x="37.5" y="94.8">VDD</text>
<text x="54" y="91">VDD</text>
<text x="89.4" y="91">U3</text>
<text x="218.9" y="93.6">GND</text>
<text x="226.6" y="93.6">GND</text>
<text x="234.2" y="93.6">GND</text>
<text x="241.8" y="93.6">GND</text>
<text x="45.6" y="99.9">C8</text>
<text x="67.8" y="97.4">VDD</text>
<text x="67.8" y="99.9">VIO</text>
<text x="85.2" y="97.4">PA4/SPI1NSS/SPI3NSS1/PA1</text>
<text x="100.6" y="99.9">PA5/SPI1SCK</text>
<text x="155.6" y="96.1">VDD</text>
<text x="37.7" y="104.2" transform="rotate(-90 37.7 104.2)">R7</text>
<text x="40.2" y="104.7" transform="rotate(-90 40.2 104.7)">10k</text>
<text x="44.1" y="103.7">0.1uF</text>
<text x="67.8" y="102.5">VSS/GND</text>
<text x="67.8" y="105">PAD</text>
<text x="86.8" y="107.5">PA8/UART1RX2/PC9/SD_D1</text>
<text x="99.8" y="105">PA7/SPI1MOSI</text>
<text x="99.8" y="102.5">PA6/SPI1MISO</text>
<text x="32.9" y="112.6">C7</text>
<text x="53.8" y="108.8">GND</text>
<text x="67.8" y="110.1">NRST</text>
<text x="90.4" y="112.6">PA14/SWCLK/UART3RX2</text>
<text x="91" y="110.1">PA13/SWDIO/UART3TX2</text>
<text x="155.4" y="108.8">GND</text>
<text x="30.1" y="115.2">0.1uF</text>
<text x="67.8" y="119">OCS_IN/PD0</text>
<text x="90.2" y="117.7">PB6/USB2DM/UART1TX1</text>
<text x="37.3" y="121.5">GND</text>
<text x="51.3" y="122.8">GND</text>
<text x="67.8" y="121.5">OCS_OUT/PD1</text>
<text x="89.8" y="125.3">PB11/UART3RX/I2C2SDA</text>
<text x="90.1" y="120.2">PB7/USB2DP/UART1RX1</text>
<text x="90.1" y="122.8">PB10/UART3TX/I2C2SCL</text>
<text x="154.4" y="124.1">J3</text>
<text x="160.6" y="120.2">VDD</text>
<text x="40.6" y="129.1">8MHz</text>
<text x="41.9" y="126.6">Y1</text>
<text x="80.2" y="130.4">PB13/SPI2SCK/UART3CTS/CAN2TX</text>
<text x="90.5" y="127.9">PB12/SPI2NSS/CAN2RX</text>
<text x="153.9" y="126.6">I2C</text>
<text x="167.2" y="130.1" transform="rotate(-90 167.2 130.1)">10k</text>
<text x="169.8" y="129.6" transform="rotate(-90 169.8 129.6)">R9</text>
<text x="172.3" y="130.1" transform="rotate(-90 172.3 130.1)">10k</text>
<text x="174.9" y="130.2" transform="rotate(-90 174.9 130.2)">R10</text>
<text x="87.8" y="132.9">PB14/SPI2MISO/UART3RTS</text>
<text x="87.8" y="135.5">PB15/SPI2MOSI/UART1TX2</text>
<text x="38.3" y="140.6">12pF</text>
<text x="40.5" y="138">C5</text>
<text x="51.3" y="140.6">GND</text>
<text x="63.5" y="138">C6</text>
<text x="63.5" y="140.6">12pF</text>
<text x="100.2" y="143.1">PC3/UART7RX</text>
<text x="100.5" y="140.6">PC2/UART7TX</text>
<text x="160.5" y="143.1">GND</text>
<text x="45" y="146.9">GND</text>
<text x="57.7" y="146.9">GND</text>
<text x="81.4" y="148.2">PC10/UART4TX/SPI3SCK1/SD_D2</text>
<text x="102.6" y="145.6">PC8/SD_D0</text>
<text x="80.3" y="150.7">PC11/UART4RX/SPI3MISO1/SD_D3</text>
<text x="80.5" y="153.3">PC12/UART5TX/SPI3MOSI1/SD_CK</text>
<text x="91.4" y="158.3">PD2/UART5RX/SD_CMD</text>
</g>
<g font-size="1.8" fill="#a90000">
<text x="56.9" y="40.7" transform="rotate(-90 56.9 40.7)">10</text>
<text x="64.5" y="40.1" transform="rotate(-90 64.5 40.1)">9</text>
<text x="67.1" y="40.1" transform="rotate(-90 67.1 40.1)">8</text>
<text x="120.4" y="40.7" transform="rotate(-90 120.4 40.7)">10</text>
<text x="128" y="40.1" transform="rotate(-90 128 40.1)">9</text>
<text x="130.6" y="40.1" transform="rotate(-90 130.6 40.1)">8</text>
<text x="46.3" y="48">1</text>
<text x="46.3" y="53.1">2</text>
<text x="76.8" y="48">6</text>
<text x="76.8" y="53.1">7</text>
<text x="109.8" y="48">1</text>
<text x="109.8" y="53.1">2</text>
<text x="140.3" y="48">6</text>
<text x="140.3" y="53.1">7</text>
<text x="56.9" y="62.9" transform="rotate(-90 56.9 62.9)">3</text>
<text x="62" y="62.9" transform="rotate(-90 62 62.9)">4</text>
<text x="67.1" y="62.9" transform="rotate(-90 67.1 62.9)">5</text>
<text x="120.4" y="62.9" transform="rotate(-90 120.4 62.9)">3</text>
<text x="125.5" y="62.9" transform="rotate(-90 125.5 62.9)">4</text>
<text x="130.6" y="62.9" transform="rotate(-90 130.6 62.9)">5</text>
<text x="63.5" y="101.3">20</text>
<text x="63.5" y="96.3">21</text>
<text x="64.1" y="98.8">6</text>
<text x="116.1" y="96.3">7</text>
<text x="116.1" y="98.8">8</text>
<text x="116.1" y="101.3">9</text>
<text x="63.5" y="103.9">29</text>
<text x="115.5" y="103.9">10</text>
<text x="115.5" y="106.4">18</text>
<text x="64.1" y="109">3</text>
<text x="115.5" y="109">19</text>
<text x="115.5" y="111.5">22</text>
<text x="64.1" y="117.9">1</text>
<text x="115.5" y="116.6">27</text>
<text x="115.5" y="119.1">28</text>
<text x="64.1" y="120.4">2</text>
<text x="115.5" y="121.7">11</text>
<text x="115.5" y="124.2">12</text>
<text x="49.5" y="130.6">1</text>
<text x="55.8" y="130.6">3</text>
<text x="115.5" y="126.7">13</text>
<text x="115.5" y="129.3">14</text>
<text x="115.5" y="131.8">15</text>
<text x="157.4" y="128">1</text>
<text x="157.4" y="130.6">2</text>
<text x="115.5" y="134.4">16</text>
<text x="157.4" y="133.1">3</text>
<text x="157.4" y="135.6">4</text>
<text x="116.1" y="139.4">4</text>
<text x="116.1" y="142">5</text>
<text x="115.5" y="144.5">17</text>
<text x="115.5" y="147.1">23</text>
<text x="115.5" y="149.6">24</text>
<text x="115.5" y="152.1">25</text>
<text x="115.5" y="157.2">26</text>
</g>
<g font-size="1.8" fill="#0f0f0f">
<text x="81.2" y="47.9">NSS1</text>
<text x="144.7" y="47.9">NSS2</text>
<text x="240" y="42.8">MOSI1</text>
<text x="240" y="47.9">SDA</text>
<text x="34.3" y="53">SCK1</text>
<text x="82" y="53">INT1</text>
<text x="97.8" y="53">SCK2</text>
<text x="145.5" y="53">INT2</text>
<text x="240" y="53">MOSI2</text>
<text x="207" y="54.3">MISO1</text>
<text x="222.2" y="54.3">MISO2</text>
<text x="240" y="56.8">SCK1</text>
<text x="240" y="61.9">SCL</text>
<text x="61.9" y="71.1" transform="rotate(-90 61.9 71.1)">MOSI1</text>
<text x="67" y="71.1" transform="rotate(-90 67 71.1)">MISO1</text>
<text x="125.4" y="71.1" transform="rotate(-90 125.4 71.1)">MOSI2</text>
<text x="130.5" y="71.1" transform="rotate(-90 130.5 71.1)">MISO2</text>
<text x="240" y="67">SCK2</text>
<text x="122.3" y="101.3">MISO1</text>
<text x="123.1" y="96.2">NSS1</text>
<text x="123.1" y="98.7">SCK1</text>
<text x="171.7" y="100">SWDIO</text>
<text x="122.3" y="103.8">MOSI1</text>
<text x="171.4" y="102.5">SWCLK</text>
<text x="121.8" y="111.4">SWCLK</text>
<text x="122.2" y="108.9">SWDIO</text>
<text x="124" y="116.5">INT2</text>
<text x="124" y="119">INT1</text>
<text x="124.5" y="124.1">SDA</text>
<text x="124.6" y="121.6">SCL</text>
<text x="122.3" y="131.7">MISO2</text>
<text x="123.1" y="126.7">NSS2</text>
<text x="123.1" y="129.2">SCK2</text>
<text x="122.3" y="134.3">MOSI2</text>
<text x="175.3" y="135.5">SDA</text>
<text x="175.4" y="133">SCL</text>
</g>
<g font-size="1.8" fill="#989898">
<text x="218" y="47.1" transform="rotate(-90 218 47.1)">R3</text>
<text x="220.6" y="47.5" transform="rotate(-90 220.6 47.5)">10k</text>
<text x="233.3" y="47.1" transform="rotate(-90 233.3 47.1)">R5</text>
<text x="235.8" y="47.5" transform="rotate(-90 235.8 47.5)">10k</text>
<text x="252.7" y="47.9">JP3</text>
<text x="252.7" y="50.4">I2CSDA</text>
<text x="211" y="58">JP1</text>
<text x="226.2" y="58">JP2</text>
<text x="206.4" y="60.6">I2CADDR</text>
<text x="218" y="64.8" transform="rotate(-90 218 64.8)">R4</text>
<text x="220.6" y="65.3" transform="rotate(-90 220.6 65.3)">10k</text>
<text x="221.7" y="60.6">I2CADDR</text>
<text x="233.3" y="64.8" transform="rotate(-90 233.3 64.8)">R6</text>
<text x="235.8" y="65.3" transform="rotate(-90 235.8 65.3)">10k</text>
<text x="252.7" y="61.8">JP4</text>
<text x="252.7" y="64.4">I2CSCL</text>
<text x="162.6" y="94.8">J1</text>
<text x="161.2" y="97.4">PROG</text>
</g>
<g font-size="1.8" fill="#aaa">
<text x="249.9" y="45.2" transform="rotate(-90 249.9 45.2)">1</text>
<text x="216.9" y="51.5" transform="rotate(-90 216.9 51.5)">1</text>
<text x="232.2" y="51.5" transform="rotate(-90 232.2 51.5)">1</text>
<text x="246.9" y="48">2</text>
<text x="249.9" y="52.8" transform="rotate(-90 249.9 52.8)">3</text>
<text x="213.9" y="54.4">2</text>
<text x="216.9" y="59.1" transform="rotate(-90 216.9 59.1)">3</text>
<text x="229.2" y="54.4">2</text>
<text x="232.2" y="59.1" transform="rotate(-90 232.2 59.1)">3</text>
<text x="249.9" y="59.1" transform="rotate(-90 249.9 59.1)">1</text>
<text x="246.9" y="62">2</text>
<text x="249.9" y="66.7" transform="rotate(-90 249.9 66.7)">3</text>
<text x="158.7" y="100.1">1</text>
<text x="167.6" y="100.1">4</text>
<text x="158.7" y="102.6">2</text>
<text x="167.6" y="102.6">3</text>
</g>
</svg>
